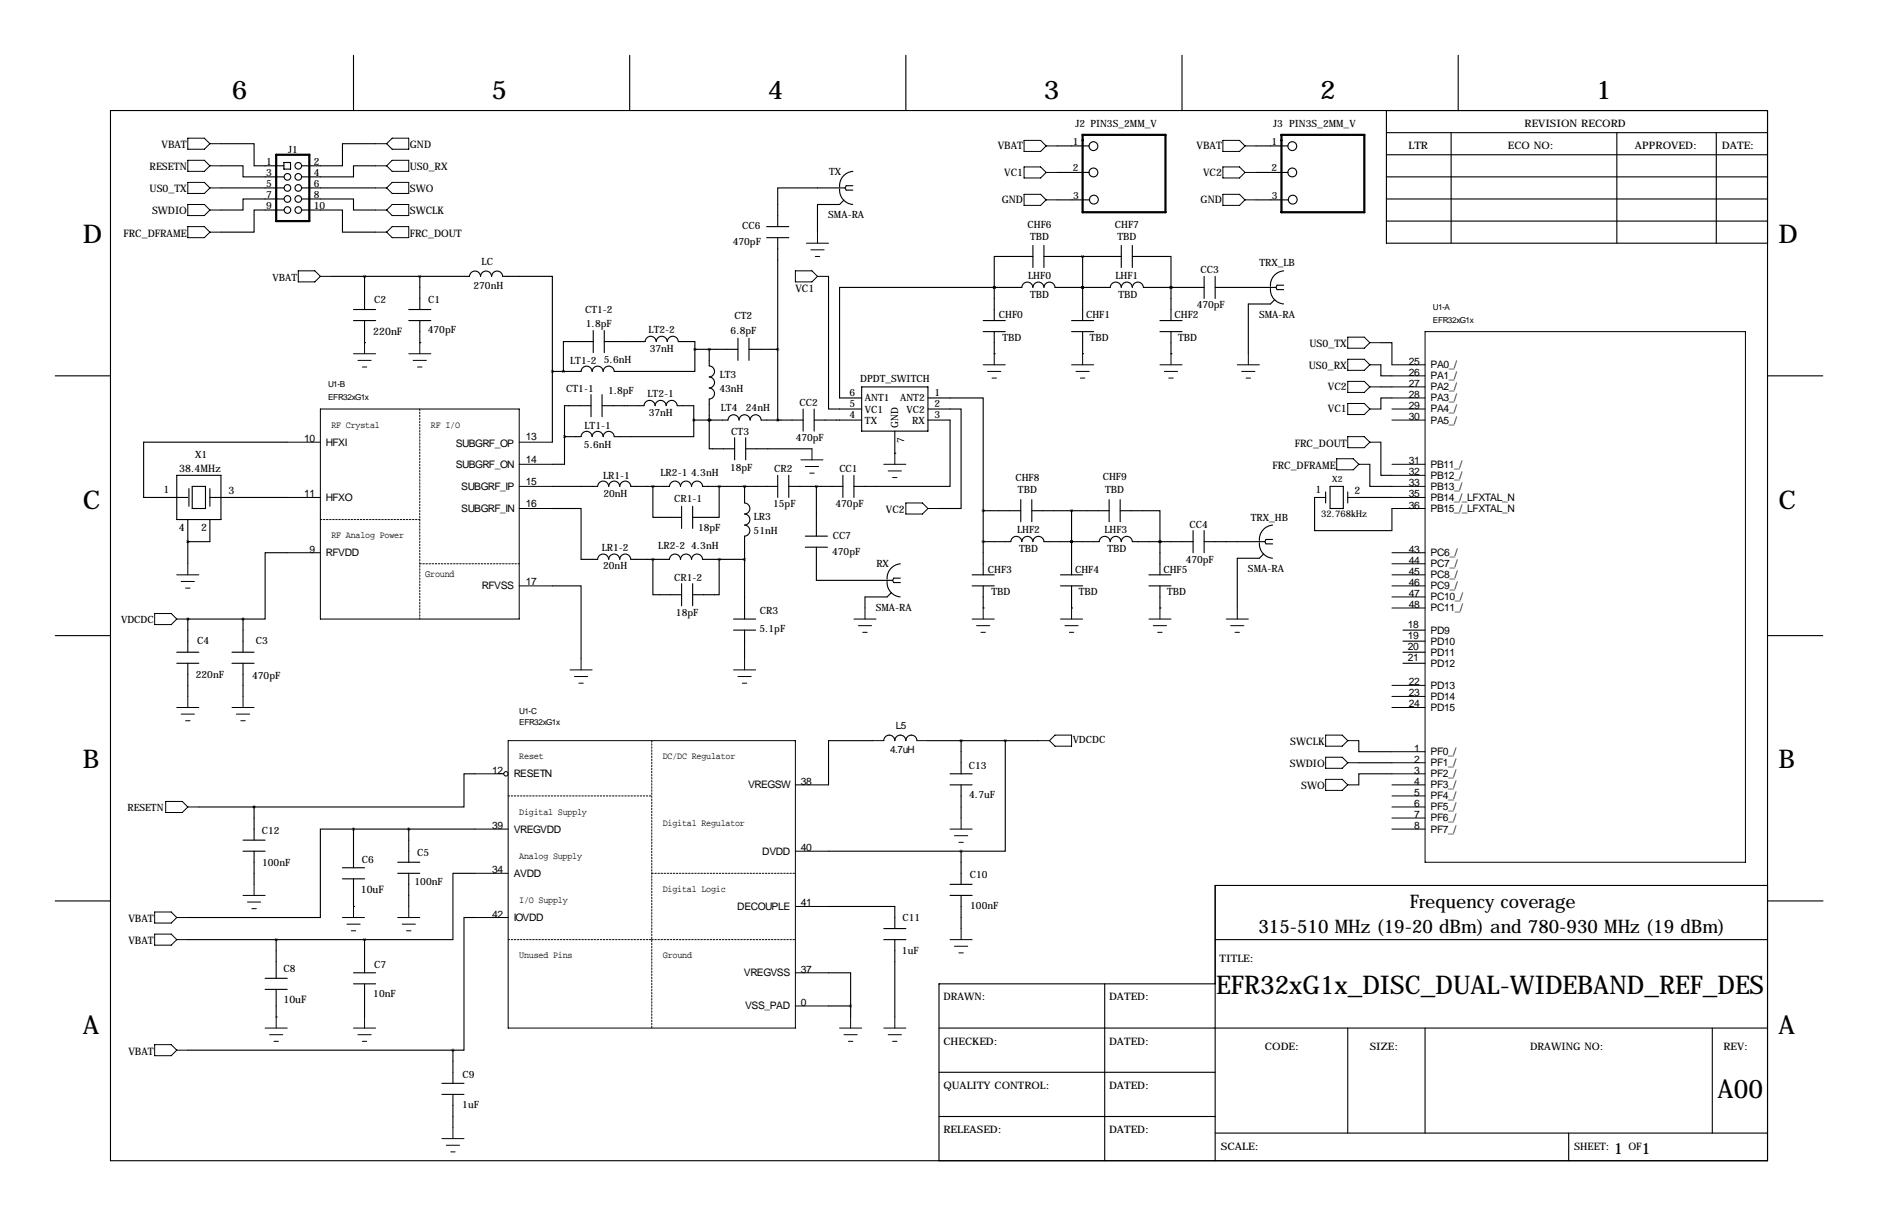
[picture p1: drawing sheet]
<svg xmlns="http://www.w3.org/2000/svg" width="432mm" height="279mm" viewBox="0 0 432 279" stroke-linecap="round" stroke-linejoin="round" font-family="sans-serif">
<g fill="none" stroke="#000" stroke-width=".25">
<path d="M81.3 12.7v12.7M144.8 12.7v12.7M208.3 12.7v12.7M271.8 12.7v12.7M335.3 12.7v12.7M25.4 25.4h381v241.3h-381zM50.8 33h7.6v5.1h6.9M50.8 38.1h5.1v2.5h9.4M65.3 37.3h1.5v1.6h-1.5zM86.4 33h-7.7v5.1h-9.4M86.4 38.1h-5.1v2.5h-12M196.1 39.4a3.3 3.3 0 0 0-3.1 3.5"/>
<path d="M243.1 33.5h7.3M243.1 39.6h7.3M288.8 33.5h7.4M288.8 39.6h7.4M318.8 30.5h87.6M318.8 35.6h87.6M318.8 25.4v30.5h87.6M333.7 30.5v25.4M371.8 30.5v25.4M394.6 30.5v25.4M50.8 43.2h14.5M65.3 45.7h-9.4v2.6h-5.1"/>
<path d="M65.3 48.3h-6.9v5h-7.6M69.3 45.7h12v2.6h5.1M69.3 48.3h9.4v5h7.7M69.3 43.2h17.1M176.3 54.6h5.1M176.3 52.1h5.1M178.8 54.6v41.9M193 43.4a3.3 3.3 0 0 0 3.1 3.6M194.1 46l-1.1 1h-5v6.3M194.3 43.2h-15.5v8.9M194.3 43.2l.3 .5h1.5M196.1 42.7h-1.5l-.3 .5"/>
<path d="M237.5 58.9h-8.9v7.1M237.5 56.4v5.1M240 58.9h17.8M240 56.4v5.1M243.1 45.9h7.4M248.9 58.9v7.1M257.8 56.4v5.1M260.3 58.9h8.9v7.1M260.3 56.4v5.1M288.8 45.9h7.5M318.8 45.7h87.6M318.8 50.8h87.6"/>
<path d="M318.8 40.6h87.6M76.2 63.5h31.7M81.3 73.7h5.1M81.3 71.1h5.1M83.8 78.7h.1M83.8 63.5v7.6M83.8 73.7v5M94 73.7h5.1M94 71.1h5.1M96.5 78.7h.1M96.5 63.5v7.6M96.5 73.7v5"/>
<path d="M108 63.5a1.27 1.27 0 0 1 1.2-1.2 1.27 1.27 0 0 1 1.3 1.2M110.5 63.5a1.27 1.27 0 0 1 1.3-1.2 1.27 1.27 0 0 1 1.2 1.2M113 63.5a1.27 1.27 0 0 1 1.3-1.2 1.27 1.27 0 0 1 1.3 1.2h11.4v21.8M136.4 78.5h-6.9v6.8M136.4 75.9v5.1M138.9 78.5h9.4a1.27 1.27 0 0 1 1.3-1.2 1.27 1.27 0 0 1 1.3 1.2 1.27 1.27 0 0 1 1.2-1.2 1.27 1.27 0 0 1 1.3 1.2 1.27 1.27 0 0 1 1.3-1.2 1.27 1.27 0 0 1 1.3 1.2h3.8v1.8M138.9 75.9v5.1M169.7 77.7v5.1M172.2 77.7v5.1M190.5 63.5v30.5h7.6M226.1 73.7h5M226.1 76.2h5"/>
<path d="M228.6 66h6.4a1.27 1.27 0 0 1 1.2-1.2 1.27 1.27 0 0 1 1.3 1.2 1.27 1.27 0 0 1 1.3-1.2 1.27 1.27 0 0 1 1.2 1.2 1.27 1.27 0 0 1 1.3-1.2 1.27 1.27 0 0 1 1.3 1.2h12.7a1.27 1.27 0 0 1 1.2-1.2 1.27 1.27 0 0 1 1.3 1.2 1.27 1.27 0 0 1 1.3-1.2 1.27 1.27 0 0 1 1.2 1.2 1.27 1.27 0 0 1 1.3-1.2 1.27 1.27 0 0 1 1.3 1.2h14M228.6 66h-35.6v25.4h5.1M228.6 66h.1M228.6 66v7.7M228.6 76.2v5.1M246.4 73.7h5.1M246.4 76.2h5.1M248.9 66h.1M248.9 66v7.7M248.9 76.2v5.1M266.7 73.7h5.1M266.7 76.2h5.1"/>
<path d="M269.2 66h.1M269.2 66v7.7M269.2 76.2v5.1M276.9 63.5v5.1M279.4 63.5v5.1M279.4 66h14M292.1 66.3a3.3 3.3 0 0 0 3 3.5M293.1 68.8l-1 1h-5.1v11.5M293.4 66l.2 .5h1.5M295.1 65.5h-1.5l-.2 .5M295.1 62.2a3.3 3.3 0 0 0-3 3.6M317.5 78.7h2.5v5.1"/>
<path d="M12.7 86.4h12.7M127 85.3h2.5M127 85.3v16.3M129.5 85.3h4.1M133.6 85.3a1.27 1.27 0 0 1 1.3-1.2 1.27 1.27 0 0 1 1.2 1.2M135.9 93.2h-6.1v7.1M135.9 90.7v5.1M136.1 85.3a1.27 1.27 0 0 1 1.3-1.2 1.27 1.27 0 0 1 1.3 1.2M138.4 93.2h9.7M138.4 90.7v5.1M148.1 93.2a1.27 1.27 0 0 1 1.3-1.2 1.27 1.27 0 0 1 1.2 1.2M150.6 93.2a1.27 1.27 0 0 1 1.3-1.2 1.27 1.27 0 0 1 1.3 1.2"/>
<path d="M153.2 93.2a1.27 1.27 0 0 1 1.2-1.2 1.27 1.27 0 0 1 1.3 1.2h3.8v3.3M159.5 96.5v3.8h-18.3a1.27 1.27 0 0 0-1.2-1.2 1.27 1.27 0 0 0-1.3 1.2 1.27 1.27 0 0 0-1.3-1.2 1.27 1.27 0 0 0-1.3 1.2M159.5 96.5h7.9a1.27 1.27 0 0 1 1.3-1.2 1.27 1.27 0 0 1 1.2 1.2 1.27 1.27 0 0 1 1.3-1.2 1.27 1.27 0 0 1 1.3 1.2 1.27 1.27 0 0 1 1.2-1.2 1.27 1.27 0 0 1 1.3 1.2h9.7M159.8 80.3v5h-18.6a1.27 1.27 0 0 0-1.2-1.2 1.27 1.27 0 0 0-1.3 1.2M159.8 80.3h9.9M163.1 80.3v3.8a1.27 1.27 0 0 1 1.2 1.2 1.27 1.27 0 0 1-1.2 1.3 1.27 1.27 0 0 1 1.2 1.3 1.27 1.27 0 0 1-1.2 1.3 1.27 1.27 0 0 1 1.2 1.2 1.27 1.27 0 0 1-1.2 1.3v4.8M163.1 96.5h.1M163.1 80.3h.1M163.1 96.5v6.6h5.8M172.2 80.3h6.6M178.8 96.5h.1M184.7 94v5.1"/>
<path d="M187.2 96.5h10.9M187.2 94v5.1M198.1 88.9h15.3v10.2h-15.3zM205.7 99.1v5M213.4 96.5h5v15.3h-22.1M213.4 94h7.6v22.8h-5.1M213.4 91.4h12.7v25.9M228.6 81.3h.1M248.9 81.3h.1M269.2 81.3h.1M317.5 83.8v2.6h2.5M317.5 88.9h2.5"/>
<path d="M320 91.4h-2.5v2.6M406.4 86.4h12.7M40.6 109.2h10.2v10.2h-10.2zM43.2 119.4v10.1M43.4 112.3v4M44.2 111.8h3v5h-3zM48.3 112.3v4M48.3 119.4v5.1h-5.1M48.3 114.3h17.7M66 101.6h-33v12.7h10.2M127 111.8l10.4-.1a1.27 1.27 0 0 1 1.3-1.2 1.27 1.27 0 0 1 1.3 1.3 1.27 1.27 0 0 1 1.2-1.3 1.27 1.27 0 0 1 1.3 1.3 1.27 1.27 0 0 1 1.3-1.3 1.27 1.27 0 0 1 1.2 1.3h8.9a1.27 1.27 0 0 1 1.3-1.3 1.27 1.27 0 0 1 1.3 1.3 1.27 1.27 0 0 1 1.2-1.3 1.27 1.27 0 0 1 1.3 1.3 1.27 1.27 0 0 1 1.3-1.3 1.27 1.27 0 0 1 1.2 1.3h17.3M127 116.8h6.6v11.7h3.8a1.27 1.27 0 0 1 1.3-1.2 1.27 1.27 0 0 1 1.3 1.2 1.27 1.27 0 0 1 1.2-1.2 1.27 1.27 0 0 1 1.3 1.2 1.27 1.27 0 0 1 1.3-1.2 1.27 1.27 0 0 1 1.2 1.2h8.9a1.27 1.27 0 0 1 1.3-1.2 1.27 1.27 0 0 1 1.3 1.2 1.27 1.27 0 0 1 1.2-1.2 1.27 1.27 0 0 1 1.3 1.2 1.27 1.27 0 0 1 1.3-1.2 1.27 1.27 0 0 1 1.2 1.2h9.7"/>
<path d="M129.8 100.3h3.8a1.27 1.27 0 0 1 1.3-1.2 1.27 1.27 0 0 1 1.2 1.2M129.8 100.3v6.4h-2.8M129.8 100.3h.1M150.1 111.8v7.1h6.6M150.1 111.8h.1M156.7 116.3v5.1M159.3 116.3v5.1M165.4 111.8v7.1h-6.1M165.4 111.8h.1M168.9 100.6v5.1M171.2 111.8h.1M171.2 111.8v3.8"/>
<path d="M171.2 118.1a1.27 1.27 0 0 1 1.2 1.3 1.27 1.27 0 0 1-1.2 1.2M171.2 115.6a1.27 1.27 0 0 1 1.2 1.2 1.27 1.27 0 0 1-1.2 1.3M171.4 103.1h15.3M171.4 100.6v5.1M178.8 109.2v5.1M181.4 111.8h6.3M181.4 109.2v5.1M187.7 111.8h6.1M187.7 111.8v11.4M193.8 109.2v5.1M196.3 109.2v5.1M205.7 104.1h.1"/>
<path d="M226.1 117.3h8.6M226.1 117.3v14.8M234.7 114.8v5.1M237.2 117.3h17.8M237.2 114.8v5.1M246.4 117.3v14.8M255 114.8v5.1M257.6 117.3h9.1v7.2M257.6 114.8v5.1M302.3 114.3v7.6h17.7v-5.1M304.8 113v2.6M305.8 111.8h3.1v5h-3.1z"/>
<path d="M309.9 113v2.6M312.4 114.3h7.6M315 106.7v5.1h5M317.5 101.6v7.6h2.5M43.2 124.5h.1M66 127h-5v15.2h-5.1M127 134.6h6.6v16.8M150.1 128.5v8.2h6.6M150.1 128.5h.1M156.7 134.1v5.1M159.3 134.1v5.1M165.4 128.5h.1"/>
<path d="M165.4 128.5v8.2h-6.1M171.2 120.7a1.27 1.27 0 0 1 1.2 1.2 1.27 1.27 0 0 1-1.2 1.3v19M185.2 125.7h5M185.2 123.2h5M187.7 125.7v7.6h17.5M204 133.6a3.3 3.3 0 0 0 3 3.5M205 136.1l-1 1.1h-5.1v2.5M205.2 133.3l.3 .6h1.5M207 132.8h-1.5l-.3 .5M207 129.5a3.3 3.3 0 0 0-3 3.6M223.5 132.1h5.1M223.5 134.6h5.1"/>
<path d="M226.1 124.5l6.3-.1a1.27 1.27 0 0 1 1.3-1.2 1.27 1.27 0 0 1 1.3 1.2 1.27 1.27 0 0 1 1.2-1.2 1.27 1.27 0 0 1 1.3 1.2 1.27 1.27 0 0 1 1.3-1.2 1.27 1.27 0 0 1 1.2 1.3h12.7a1.27 1.27 0 0 1 1.3-1.3 1.27 1.27 0 0 1 1.3 1.3 1.27 1.27 0 0 1 1.2-1.3 1.27 1.27 0 0 1 1.3 1.3 1.27 1.27 0 0 1 1.3-1.3 1.27 1.27 0 0 1 1.2 1.3h14M226.1 139.7h.1M226.1 134.6v5.1M243.8 132.1h5.1M243.8 134.6h5.1M246.4 139.7h.1M246.4 124.5h.1M246.4 134.6v5.1M264.2 132.1h5M264.2 134.6h5M266.7 139.7h.1M266.7 124.5v7.6"/>
<path d="M266.7 124.5h.1M266.7 134.6v5.1M274.3 121.9v5.1M276.9 124.5h13.9M276.9 121.9v5.1M289.6 124.7a3.3 3.3 0 0 0 3 3.6M290.6 127.3l-1 1h-5.1v11.4M290.8 124.5l.3 .5h1.5M292.6 124h-1.5l-.3 .5M292.6 120.7a3.3 3.3 0 0 0-3 3.5M12.7 146h12.7M40.6 152.4h5.1"/>
<path d="M40.6 149.9h5.1M43.2 142.2h.1M43.2 142.2v7.7M43.2 152.4v7.6M43.2 142.2h12.7M53.3 152.4h5.1M53.3 149.9h5.1M55.9 142.2v7.7M55.9 152.4v7.6M168.7 144.8h5M168.7 142.2h5M171.2 144.8v6.6"/>
<path d="M322.6 152.4h5.1M322.6 149.9h5.1M322.6 144.8h5.1M322.6 147.3h5.1M406.4 146h12.7M109.2 177.8h-2.5v7.6h-48.3M200.7 170.2h-10.2v10.1M203.2 170.2a1.27 1.27 0 0 1 1.3-1.3 1.27 1.27 0 0 1 1.2 1.3 1.27 1.27 0 0 1 1.3-1.3 1.27 1.27 0 0 1 1.3 1.3 1.27 1.27 0 0 1 1.3-1.3 1.27 1.27 0 0 1 1.2 1.3M213.4 170.2h25.4M218.4 177.8h5.1M221 170.2v7.6M231.1 170.2v25.4h-10.1"/>
<path d="M312.4 170.2v2.5h7.6M312.4 175.3h7.6M320 177.8h-7.6v2.5M45.7 185.4h12.7M55.9 195.6h5.1M55.9 193h5.1M58.4 185.4v7.6M58.4 195.6v7.6M78.7 199.4h5.1M81.3 190.5h-7.6v20.3h-30.5M81.3 190.5v8.9M81.3 190.5h27.9"/>
<path d="M91.4 198.1h5.1M94 190.5v7.6M190.5 195.6h30.5M218.4 180.3h5.1M221 180.3v7.7M221 195.6v7.6M12.7 207h12.7M43.2 215.9h40.6M63.5 215.9v8.9M78.7 201.9h5.1M81.3 208.3h.1M81.3 201.9v6.4"/>
<path d="M83.8 215.9v7.6M91.4 200.7h5.1M94 200.7v7.6M109.2 200.7h-5.1v15.2h-20.3M109.2 210.8h-2.5v30.5h-2.6M190.5 208.3h15.2v5.1M203.2 215.9h5.1M203.2 213.4h5.1M205.7 215.9v17.8M218.4 205.7h5.1M218.4 203.2h5.1M221 205.7v7.7"/>
<path d="M279.4 215.9h127M406.4 203.5h-127v63.2M406.5 207h12.7M61 227.3h5M61 224.8h5M63.5 233.7h.1M63.5 227.3v6.4M81.3 226.1h5.1M81.3 223.5h5.1M83.8 226.1v7.6M190.5 223.5h5.1v7.6M190.5 231.1h5.1"/>
<path d="M195.6 231.1v2.6M215.9 236.2h190.5M254 226.1v40.6M279.4 226.1h-63.5v40.6M309.9 236.2v24.1M327.7 236.2v24.1M393.7 236.2v24.1M43.2 241.3h60.9M101.6 251.5h5.1M101.6 248.9h5.1M104.1 241.3v7.6M104.1 251.5v7.6"/>
<path d="M215.9 246.4h63.5M215.9 256.5h63.5M279.4 260.3h127M360.7 260.3v6.4"/>
<circle cx="68.6" cy="38.1" r=".76"/>
<circle cx="251.4" cy="33.6" r="1.02"/>
<circle cx="251.4" cy="39.6" r="1.02"/>
<circle cx="297.1" cy="33.6" r="1.02"/>
<circle cx="297.1" cy="39.6" r="1.02"/>
<circle cx="66.1" cy="40.6" r=".76"/>
<circle cx="66.1" cy="48.3" r=".76"/>
<circle cx="66.1" cy="43.2" r=".76"/>
<circle cx="66.1" cy="45.7" r=".76"/>
<circle cx="68.6" cy="40.6" r=".76"/>
<circle cx="68.6" cy="48.3" r=".76"/>
<circle cx="68.6" cy="43.2" r=".76"/>
<circle cx="68.6" cy="45.7" r=".76"/>
<circle cx="251.5" cy="45.9" r="1.02"/>
<circle cx="297.2" cy="45.9" r="1.02"/>
</g>
<g fill="none" stroke="#000" stroke-width=".23">
<path d="M43.2 31.8h3.8l1.3 1.2-1.3 1.3h-3.8zM43.2 36.8h3.8l1.3 1.3-1.3 1.3h-3.8zM48.3 33h2.5M48.3 38.1h2.5M86.4 33h2.5M86.4 38.1h2.5M88.9 33l1.3-1.2h3.8v2.5h-3.8zM88.9 38.1l1.3-1.3h3.8v2.6h-3.8zM235.5 38.4h3.8l1.2 1.2-1.2 1.3h-3.8zM235.5 32.3h3.8l1.2 1.2-1.2 1.3h-3.8zM240.5 39.6h2.6M240.5 33.5h2.6"/>
<path d="M281.2 38.4h3.8l1.3 1.2-1.3 1.3h-3.8zM281.2 32.3h3.8l1.3 1.2-1.3 1.3h-3.8zM286.3 39.6h2.5M286.3 33.5h2.5M43.2 41.9h3.8l1.3 1.3-1.3 1.2h-3.8zM43.2 47h3.8l1.3 1.3-1.3 1.2h-3.8zM43.2 52.1h3.8l1.3 1.2-1.3 1.3h-3.8zM48.3 43.2h2.5M48.3 48.3h2.5M48.3 53.3h2.5M86.4 43.2h2.5M86.4 48.3h2.5"/>
<path d="M86.4 53.3h2.5M88.9 48.3l1.3-1.3h3.8v2.5h-3.8zM90.2 41.9h3.8v2.5h-3.8l-1.3-1.2zM90.2 52.1h3.8v2.5h-3.8l-1.3-1.3zM185.4 55.9h5.1M186.4 57.4h3.1M187.5 58.9h1M188 53.3v2.6M235.5 44.7h3.8l1.2 1.2-1.2 1.3h-3.8zM240.5 45.9h2.6M281.2 44.7h3.8l1.3 1.2-1.3 1.3h-3.8zM286.3 45.9h2.5"/>
<path d="M68.6 62.2h3.8l1.3 1.3-1.3 1.3h-3.8zM73.7 63.5h2.5M83.8 78.7v2.6M96.5 78.7v2.6M182.9 62.2h3.8l1.3 1.3-1.3 1.3h-3.8zM188 63.5h2.5M309.9 77.5h3.8l1.3 1.2-1.3 1.3h-3.8zM315 78.7h2.5M327.7 76.2h73.6v121.9h-73.6zM73.7 94h45.7v48.2h-45.7zM81.3 81.3h5.1M82.3 82.8h3"/>
<path d="M83.3 84.3h1M94 81.3h5.1M95 82.8h3M96 84.3h1M226.1 83.8h5M227.1 85.3h3M228.1 86.9h1M228.6 81.3v2.5M246.4 83.8h5.1M247.4 85.3h3M248.4 86.9h1M248.9 81.3v2.5"/>
<path d="M266.7 83.8h5.1M267.7 85.3h3.1M268.7 86.9h1M269.2 81.3v2.5M284.5 83.8h5.1M285.5 85.3h3M286.5 86.9h1M287 81.3v2.5M309.9 82.5h3.8l1.3 1.3-1.3 1.3h-3.8zM309.9 87.6h3.8l1.3 1.3-1.3 1.3h-3.8zM309.9 92.7h3.8l1.3 1.3-1.3 1.2h-3.8zM315 88.9h2.5"/>
<path d="M315 94h2.5M315 83.8h2.5M320 88.9h7.7M320 91.4h7.7M320 94h7.7M320 83.8h7.7M320 86.4h7.7M320 96.5h7.7M66 114.3h7.7M66 101.6h7.7M119.4 111.8h7.6M119.4 106.7h7.6"/>
<path d="M119.4 116.8h7.6M119.4 101.6h7.6M184.1 105.7h5.1M185.2 107.2h3M186.2 108.7h1M186.7 103.1v2.6M203.2 106.7h5.1M204.2 108.2h3.1M205.2 109.7h1M205.7 104.1v2.6M208.3 115.6h3.8l1.3 1.2-1.3 1.3h-3.8zM213.4 116.8h2.5"/>
<path d="M302.3 114.3h2.5M307.3 105.4h3.8l1.3 1.3-1.3 1.2h-3.8zM309.9 114.3h2.5M309.9 100.3h3.8l1.3 1.3-1.3 1.3h-3.8zM312.4 106.7h2.6M315 101.6h2.5M320 114.3h7.7M320 111.8h7.7M320 106.7h7.7M320 109.2h7.7M320 116.8h7.7M40.6 132.1h5.1"/>
<path d="M41.7 133.6h3M42.7 135.1h1M43.2 129.5v2.6M66 127h7.7M119.4 134.6h7.6M198.9 139.7v2.5M226.1 139.7v2.5M246.4 139.7v2.5M266.7 139.7v2.5M284.5 139.7v2.5M320 127h7.7M320 129.5h7.7"/>
<path d="M320 132.1h7.7M320 134.6h7.7M320 137.2h7.7M320 139.7h7.7M35.6 141h3.8l1.2 1.2-1.2 1.3h-3.8zM40.6 142.2h2.6M131.1 153.9h5M132.1 155.4h3M133.1 157h1M133.6 151.4v2.5M168.7 153.9h5M169.7 155.4h3"/>
<path d="M170.7 157h1M171.2 151.4v2.5M196.3 142.2h5.1M197.4 143.8h3M198.4 145.3h1M223.5 142.2h5.1M224.5 143.8h3.1M225.6 145.3h1M243.8 142.2h5.1M244.9 143.8h3M245.9 145.3h1M264.2 142.2h5"/>
<path d="M265.2 143.8h3M266.2 145.3h1M281.9 142.2h5.1M283 143.8h3M284 145.3h1M320 157.5h7.7M40.6 162.6h5.1M41.7 164.1h3M42.7 165.6h1M43.2 160v2.6M53.3 162.6h5.1M54.4 164.1h3"/>
<path d="M55.4 165.6h1M55.9 160v2.6M109.2 177.8h6.6M116.8 170.2h66.1v66h-66.1zM200.7 170.2h2.5M210.8 170.2h2.6M238.8 170.2h2.5M242.6 168.9h3.8v2.5h-3.8l-1.3-1.2zM304.8 168.9h3.8l1.3 1.3-1.3 1.2h-3.8zM304.8 179.1h3.8l1.3 1.2-1.3 1.3h-3.8zM304.8 174h3.8l1.3 1.3-1.3 1.2h-3.8zM309.9 175.3h2.5"/>
<path d="M309.9 170.2h2.5M320 172.7h7.7M320 175.3h7.7M320 177.8h7.7M320 160h7.7M320 162.6h7.7M38.1 184.1h3.8l1.3 1.3-1.3 1.3h-3.8zM43.2 185.4h2.5M109.2 190.5h7.6M182.9 180.3h7.6M182.9 195.6h7.6M218.4 190.5h5.1"/>
<path d="M219.5 192h3M220.5 193.5h1M221 188v2.5M309.9 180.3h2.5M320 180.3h7.7M320 182.9h7.7M320 185.4h7.7M320 188h7.7M320 190.5h7.7M35.6 209.5h3.8l1.2 1.3-1.2 1.3h-3.8zM35.6 214.6h3.8l1.2 1.3-1.2 1.3h-3.8zM40.6 210.8h2.6"/>
<path d="M40.6 215.9h2.6M55.9 205.7h5.1M56.9 207.3h3M57.9 208.8h1M58.4 203.2v2.5M78.7 210.8h5.1M79.8 212.3h3M80.8 213.9h1M81.3 208.3v2.5M91.4 210.8h5.1M92.5 212.3h3M93.5 213.9h1"/>
<path d="M94 208.3v2.5M109.2 210.8h7.6M109.2 200.7h7.6M182.9 208.3h7.6M218.4 215.9h5.1M219.5 217.4h3M220.5 218.9h1M221 213.4v2.5M61 236.2h5M62 237.7h3M63 239.3h1M63.5 233.7v2.5"/>
<path d="M81.3 236.2h5.1M82.3 237.7h3M83.3 239.3h1M83.8 233.7v2.5M182.9 231.1h7.6M182.9 223.5h7.6M193 236.2h5.1M194.1 237.7h3M195.1 239.3h1M195.6 233.7v2.5M203.2 236.2h5.1M204.2 237.7h3.1"/>
<path d="M205.2 239.3h1M205.7 233.7v2.5M35.6 240h3.8l1.2 1.3-1.2 1.3h-3.8zM40.6 241.3h2.6M104.1 259.1v2.5M101.6 261.6h5.1M102.6 263.1h3.1M103.6 264.7h1"/>
<circle cx="116.3" cy="177.8" r=".51"/>
</g>
<path d="M63.5 35.6h7.6v15.2h-7.6zM248.9 31h19.1v17.8h-19.1zM294.6 31h19.1v17.8h-19.1z" fill="none" stroke="#000" stroke-width=".51"/>
<path d="M96.5 94v48.2M73.7 119.4h22.8M96.5 129.5h22.9M149.9 170.2v66M116.8 182.9h33.1M116.8 215.9h33.1M149.9 215.9h33M149.9 200.7h33" fill="none" stroke="#000" stroke-width=".23" stroke-dasharray=".4 .4"/>
<path d="M231.1 170.2a.05 .05 0 0 0 .1 0 .05 .05 0 0 0-.1 0zM104.1 241.3a.05 .05 0 0 0 .1 0 .05 .05 0 0 0-.1 0zM226 124.5a.05 .05 0 0 0 .1 0 .05 .05 0 0 0-.1 0zM269.2 66a.05 .05 0 0 0 .1 0 .05 .05 0 0 0-.1 0zM165.3 111.8a.05 .05 0 0 0 .1 0 .05 .05 0 0 0-.1 0zM165.3 128.5a.05 .05 0 0 0 .1 0 .05 .05 0 0 0-.1 0zM269.2 66a.05 .05 0 0 0 .1 0 .05 .05 0 0 0-.1 0zM226 117.3a.05 .05 0 0 0 .1 0 .05 .05 0 0 0-.1 0zM163 96.5a.05 .05 0 0 0 .1 0 .05 .05 0 0 0-.1 0zM129.5 85.3a.05 .05 0 0 0 .1 0 .05 .05 0 0 0-.1 0zM163 80.3a.05 .05 0 0 0 .1 0 .05 .05 0 0 0-.1 0zM159.7 80.3a.05 .05 0 0 0 .1 0 .05 .05 0 0 0-.1 0zM163 96.5a.05 .05 0 0 0 .1 0 .05 .05 0 0 0-.1 0z" fill="#000" stroke="#000" stroke-width=".63"/>
<g font-size="5.9">
<text x="53.3" y="22.9">6</text>
<text x="113" y="22.9">5</text>
<text x="176.5" y="22.9">4</text>
<text x="240" y="22.9">3</text>
<text x="303.5" y="22.9">2</text>
<text x="367" y="22.9">1</text>
<text x="19" y="55.9">D</text>
<text x="408.9" y="55.9">D</text>
<text x="19" y="116.8">C</text>
<text x="408.9" y="116.8">C</text>
<text x="19" y="176.5">B</text>
<text x="408.9" y="176.5">B</text>
<text x="279.7" y="228.4">EFR32xG1x_DISC_DUAL-WIDEBAND_REF_DES</text>
<text x="19" y="237.5">A</text>
<text x="408.9" y="237.5">A</text>
<text x="394.9" y="252.3">A00</text>
</g>
<g font-size="4.3">
<text x="324.2" y="208.7">Frequency coverage</text>
<text x="289.4" y="214.3">315-510 MHz (19-20 dBm) and 780-930 MHz (19 dBm)</text>
</g>
<g font-size="3.6">
<text x="371.1" y="265.2">1</text>
<text x="377.4" y="265.2">1</text>
</g>
<g font-size="2.4">
<text x="350.5" y="29.2">REVISION RECORD</text>
<text x="37.1" y="34">VBAT</text>
<text x="94.2" y="34">GND</text>
<text x="229.4" y="34.3">VBAT</text>
<text x="275.1" y="34.3">VBAT</text>
<text x="323.8" y="34.3">LTR</text>
<text x="346.7" y="34.3">ECO NO:</text>
<text x="375.9" y="34.3">APPROVED:</text>
<text x="395.9" y="34.3">DATE:</text>
<text x="34.4" y="39.1">RESETN</text>
<text x="94.2" y="39.1">US0_RX</text>
<text x="230.9" y="40.4">VC1</text>
<text x="276.6" y="40.4">VC2</text>
<text x="34.4" y="44.2">US0_TX</text>
<text x="94.2" y="44.2">SWO</text>
<text x="230.3" y="46.7">GND</text>
<text x="276" y="46.7">GND</text>
<text x="35" y="49.3">SWDIO</text>
<text x="94.2" y="49.3">SWCLK</text>
<text x="28.4" y="54.4">FRC_DFRAME</text>
<text x="94.2" y="54.4">FRC_DOUT</text>
<text x="182.9" y="67.1">VC1</text>
<text x="85.8" y="77">220nF</text>
<text x="301.1" y="79.8">US0_TX</text>
<text x="324" y="83.8">25</text>
<text x="300.9" y="84.8">US0_RX</text>
<text x="305.3" y="89.7">VC2</text>
<text x="324" y="88.9">27</text>
<text x="324" y="86.4">26</text>
<text x="328.9" y="89.7">PA2_/</text>
<text x="328.9" y="84.6">PA0_/</text>
<text x="328.9" y="87.2">PA1_/</text>
<text x="305.3" y="94.7">VC1</text>
<text x="324" y="91.4">28</text>
<text x="324" y="94">29</text>
<text x="328.9" y="92.2">PA3_/</text>
<text x="328.9" y="94.8">PA4_/</text>
<text x="70" y="101.6">10</text>
<text x="120.9" y="101.1">13</text>
<text x="324" y="96.5">30</text>
<text x="328.9" y="97.3">PA5_/</text>
<text x="74.9" y="102.4">HFXI</text>
<text x="104.8" y="107.5">SUBGRF_ON</text>
<text x="104.8" y="102.6">SUBGRF_OP</text>
<text x="120.9" y="106.4">14</text>
<text x="292.6" y="107.7">FRC_DFRAME</text>
<text x="297.7" y="102.6">FRC_DOUT</text>
<text x="324" y="106.7">31</text>
<text x="328.9" y="107.5">PB11_/</text>
<text x="37.6" y="113.2">1</text>
<text x="41.2" y="108.5">38.4MHz</text>
<text x="52.5" y="113.5">3</text>
<text x="106.1" y="112.6">SUBGRF_IP</text>
<text x="120.9" y="111.5">15</text>
<text x="302.5" y="113.3">1</text>
<text x="311.4" y="113.5">2</text>
<text x="324" y="111.8">33</text>
<text x="324" y="109.2">32</text>
<text x="328.9" y="112.6">PB13_/</text>
<text x="328.9" y="110">PB12_/</text>
<text x="70" y="114.3">11</text>
<text x="74.9" y="115.1">HFXO</text>
<text x="106.1" y="117.6">SUBGRF_IN</text>
<text x="120.9" y="116.6">16</text>
<text x="203.7" y="117.9">VC2</text>
<text x="324" y="114.3">35</text>
<text x="324" y="116.8">36</text>
<text x="328.9" y="115.1">PB14_/_LFXTAL_N</text>
<text x="328.9" y="117.6">PB15_/_LFXTAL_N</text>
<text x="41.1" y="122.1">4</text>
<text x="46.2" y="122.1">2</text>
<text x="71.2" y="127">9</text>
<text x="74.9" y="127.8">RFVDD</text>
<text x="324" y="127">43</text>
<text x="324" y="129.5">44</text>
<text x="328.9" y="127.8">PC6_/</text>
<text x="328.9" y="130.3">PC7_/</text>
<text x="110.8" y="135.4">RFVSS</text>
<text x="120.9" y="134.4">17</text>
<text x="324" y="132.1">45</text>
<text x="324" y="134.6">46</text>
<text x="324" y="137.2">47</text>
<text x="328.9" y="132.9">PC8_/</text>
<text x="328.9" y="135.4">PC9_/</text>
<text x="328.9" y="138">PC10_/</text>
<text x="324" y="139.7">48</text>
<text x="328.9" y="140.5">PC11_/</text>
<text x="323.7" y="144.3">18</text>
<text x="323.7" y="146.8">19</text>
<text x="323.7" y="149.4">20</text>
<text x="328.9" y="145.6">PD9</text>
<text x="328.9" y="148.1">PD10</text>
<text x="323.7" y="151.9">21</text>
<text x="328.9" y="150.7">PD11</text>
<text x="328.9" y="153.2">PD12</text>
<text x="324" y="157.5">22</text>
<text x="324" y="160">23</text>
<text x="328.9" y="158.3">PD13</text>
<text x="328.9" y="160.8">PD14</text>
<text x="324" y="162.6">24</text>
<text x="328.9" y="163.4">PD15</text>
<text x="296.7" y="171.2">SWCLK</text>
<text x="325.2" y="172.7">1</text>
<text x="328.9" y="173.5">PF0_/</text>
<text x="113.1" y="177.8">12</text>
<text x="118.1" y="178.6">RESETN</text>
<text x="296.6" y="176.3">SWDIO</text>
<text x="325.2" y="175.3">2</text>
<text x="325.2" y="177.8">3</text>
<text x="328.9" y="176.1">PF1_/</text>
<text x="328.9" y="178.6">PF2_/</text>
<text x="172" y="181.1">VREGSW</text>
<text x="184.1" y="180.3">38</text>
<text x="299.2" y="181.4">SWO</text>
<text x="325.2" y="180.3">4</text>
<text x="325.2" y="182.9">5</text>
<text x="325.2" y="185.4">6</text>
<text x="328.9" y="181.1">PF3_/</text>
<text x="328.9" y="183.7">PF4_/</text>
<text x="113.1" y="190.5">39</text>
<text x="118.1" y="191.3">VREGVDD</text>
<text x="325.2" y="188">7</text>
<text x="325.2" y="190.5">8</text>
<text x="328.9" y="186.2">PF5_/</text>
<text x="328.9" y="188.8">PF6_/</text>
<text x="328.9" y="191.3">PF7_/</text>
<text x="175.3" y="196.4">DVDD</text>
<text x="184.1" y="195.6">40</text>
<text x="113.1" y="200.7">34</text>
<text x="118.1" y="201.5">AVDD</text>
<text x="83" y="205.2">10uF</text>
<text x="169.5" y="209.1">DECOUPLE</text>
<text x="184.1" y="208.3">41</text>
<text x="29.5" y="211.8">VBAT</text>
<text x="113.1" y="210.8">42</text>
<text x="118.1" y="211.6">IOVDD</text>
<text x="29.5" y="216.9">VBAT</text>
<text x="280.4" y="221">TITLE:</text>
<text x="171" y="224.3">VREGVSS</text>
<text x="184.1" y="223.5">37</text>
<text x="65.2" y="230.4">10uF</text>
<text x="171.3" y="231.9">VSS_PAD</text>
<text x="184.1" y="231.1">0</text>
<text x="216.9" y="229.9">DRAWN:</text>
<text x="255" y="229.9">DATED:</text>
<text x="29.5" y="242.3">VBAT</text>
<text x="216.9" y="240">CHECKED:</text>
<text x="255" y="240">DATED:</text>
<text x="290.8" y="241.3">CODE:</text>
<text x="315" y="241.3">SIZE:</text>
<text x="351.8" y="241.3">DRAWING NO:</text>
<text x="396.2" y="241.3">REV:</text>
<text x="216.9" y="250.2">QUALITY CONTROL:</text>
<text x="255" y="250.2">DATED:</text>
<text x="216.9" y="260.3">RELEASED:</text>
<text x="255" y="260.3">DATED:</text>
<text x="280.7" y="264.2">SCALE:</text>
<text x="361.9" y="264.2">SHEET:</text>
<text x="374.4" y="264.2">OF</text>
</g>
<g font-size="2.3">
<text x="247.3" y="29.2">J2 PIN3S_2MM_V</text>
<text x="292.8" y="29.2">J3 PIN3S_2MM_V</text>
<text x="66.2" y="35.3">J1</text>
<text x="246.6" y="33.3">1</text>
<text x="292.4" y="33.3">1</text>
<text x="61.2" y="37.8">1</text>
<text x="61.2" y="40.4">3</text>
<text x="72.1" y="37.8">2</text>
<text x="72.1" y="40.4">4</text>
<text x="190.7" y="40.1">TX</text>
<text x="246.6" y="39.4">2</text>
<text x="292.4" y="39.4">2</text>
<text x="61.2" y="42.9">5</text>
<text x="61.2" y="45.5">7</text>
<text x="72.1" y="42.9">6</text>
<text x="72.1" y="45.5">8</text>
<text x="246.7" y="45.7">3</text>
<text x="292.5" y="45.7">3</text>
<text x="61.2" y="48">9</text>
<text x="72.1" y="48">10</text>
<text x="170.6" y="52.7">CC6</text>
<text x="190.4" y="50.1">SMA-RA</text>
<text x="236.3" y="52.3">CHF6</text>
<text x="256.3" y="52.3">CHF7</text>
<text x="168.5" y="56.4">470pF</text>
<text x="236.9" y="55.2">TBD</text>
<text x="256.9" y="55.2">TBD</text>
<text x="62.7" y="64.5">VBAT</text>
<text x="110.7" y="61">LC</text>
<text x="236.4" y="64">LHF0</text>
<text x="256.5" y="64">LHF1</text>
<text x="276" y="62.8">CC3</text>
<text x="289.6" y="61.2">TRX_LB</text>
<text x="86" y="69.7">C2</text>
<text x="98.5" y="69.7">C1</text>
<text x="108.9" y="66.4">270nH</text>
<text x="134.5" y="72">CT1-2</text>
<text x="236.9" y="68.4">TBD</text>
<text x="257.2" y="68.4">TBD</text>
<text x="275.2" y="70.9">470pF</text>
<text x="98.4" y="76.5">470pF</text>
<text x="134.7" y="75.2">1.8pF</text>
<text x="149.1" y="76.5">LT2-2</text>
<text x="168" y="76.7">6.8pF</text>
<text x="168.9" y="73.2">CT2</text>
<text x="229.7" y="73.2">CHF0</text>
<text x="249.7" y="73.2">CHF1</text>
<text x="270.1" y="73.2">CHF2</text>
<text x="289.5" y="73">SMA-RA</text>
<text x="131.1" y="83.6">LT1-2</text>
<text x="138.8" y="83.4">5.6nH</text>
<text x="149.4" y="80.9">37nH</text>
<text x="230.5" y="78.3">TBD</text>
<text x="250.6" y="78.3">TBD</text>
<text x="270.9" y="78.3">TBD</text>
<text x="165.5" y="87">LT3</text>
<text x="197.8" y="87.9">DPDT_SWITCH</text>
<text x="130.2" y="90">CT1-1</text>
<text x="139.8" y="90.4">1.8pF</text>
<text x="148.9" y="91.2">LT2-1</text>
<text x="149.1" y="95.6">37nH</text>
<text x="165.4" y="90.2">43nH</text>
<text x="165.7" y="94.5">LT4</text>
<text x="171.5" y="94.3">24nH</text>
<text x="183.8" y="93.3">CC2</text>
<text x="195.3" y="93.5">5</text>
<text x="195.3" y="90.9">6</text>
<text x="198.9" y="94.8">VC1</text>
<text x="198.9" y="92.2">ANT1</text>
<text x="207" y="92.2">ANT2</text>
<text x="208.4" y="94.8">VC2</text>
<text x="214.9" y="90.9">1</text>
<text x="214.9" y="93.5">2</text>
<text x="134.4" y="98.6">LT1-1</text>
<text x="168.1" y="99.9">CT3</text>
<text x="183" y="101.3">470pF</text>
<text x="195.3" y="96">4</text>
<text x="198.9" y="97.3">TX</text>
<text x="206.5" y="98.3" transform="rotate(-90 206.5 98.3)">GND</text>
<text x="207.9" y="101.9" transform="rotate(-90 207.9 101.9)">7</text>
<text x="209.7" y="97.3">RX</text>
<text x="214.9" y="96">3</text>
<text x="44.9" y="105.2">X1</text>
<text x="134.3" y="103">5.6nH</text>
<text x="138.7" y="110">LR1-1</text>
<text x="151.9" y="109.5">LR2-1</text>
<text x="158.9" y="109.3">4.3nH</text>
<text x="167.9" y="108.2">18pF</text>
<text x="178" y="108.5">CR2</text>
<text x="193" y="108.5">CC1</text>
<text x="233.5" y="110.5">CHF8</text>
<text x="234.1" y="113.4">TBD</text>
<text x="253.5" y="110.2">CHF9</text>
<text x="254.1" y="113.4">TBD</text>
<text x="138.7" y="114.1">20nH</text>
<text x="155" y="115.4">CR1-1</text>
<text x="173.3" y="119.5">LR3</text>
<text x="177.8" y="116.6">15pF</text>
<text x="192.1" y="116.6">470pF</text>
<text x="287.6" y="119.6">TRX_HB</text>
<text x="160.5" y="121.9">18pF</text>
<text x="173.3" y="122.7">51nH</text>
<text x="191.5" y="123.8">CC7</text>
<text x="233.9" y="122.4">LHF2</text>
<text x="253.9" y="122.4">LHF3</text>
<text x="273.5" y="121.2">CC4</text>
<text x="138.4" y="126.6">LR1-2</text>
<text x="138.7" y="130.8">20nH</text>
<text x="151.4" y="126.2">LR2-2</text>
<text x="158.9" y="126.1">4.3nH</text>
<text x="191.3" y="127.5">470pF</text>
<text x="201.5" y="130.3">RX</text>
<text x="227.1" y="131.6">CHF3</text>
<text x="234.3" y="126.8">TBD</text>
<text x="247.2" y="131.6">CHF4</text>
<text x="254.6" y="126.8">TBD</text>
<text x="267.5" y="131.6">CHF5</text>
<text x="272.6" y="129.3">470pF</text>
<text x="286.9" y="131.4">SMA-RA</text>
<text x="97.8" y="132.6">Ground</text>
<text x="155" y="133.4">CR1-2</text>
<text x="228" y="136.7">TBD</text>
<text x="248" y="136.7">TBD</text>
<text x="268.4" y="136.7">TBD</text>
<text x="27.8" y="143.3">VDCDC</text>
<text x="155.4" y="141.5">18pF</text>
<text x="174.7" y="141.1">CR3</text>
<text x="201.3" y="140.3">SMA-RA</text>
<text x="45.4" y="147.9">C4</text>
<text x="58.8" y="147.9">C3</text>
<text x="174.6" y="145.3">5.1pF</text>
<text x="45" y="155.7">220nF</text>
<text x="58" y="156">470pF</text>
<text x="205.9" y="167.4">L5</text>
<text x="204.7" y="173">4.7uH</text>
<text x="246.6" y="170.8">VDCDC</text>
<text x="222.8" y="176.6">C13</text>
<text x="222.9" y="183.4">4.7uF</text>
<text x="29.3" y="186.4">RESETN</text>
<text x="60.2" y="191.6">C12</text>
<text x="95.9" y="196.7">C5</text>
<text x="60.3" y="198.9">100nF</text>
<text x="83.2" y="198.2">C6</text>
<text x="95.3" y="203.5">100nF</text>
<text x="223" y="201.8">C10</text>
<text x="223.1" y="208.8">100nF</text>
<text x="207.5" y="211.7">C11</text>
<text x="207.4" y="219.2">1uF</text>
<text x="65.2" y="223.4">C8</text>
<text x="86" y="222.3">C7</text>
<text x="85.8" y="229.1">10nF</text>
<text x="106.3" y="247.7">C9</text>
<text x="106.3" y="254.5">1uF</text>
</g>
<g font-size="2.2">
<text x="76.2" y="98.3">RF Crystal</text>
<text x="99.1" y="98.3">RF I/O</text>
<text x="76.2" y="123.7">RF Analog Power</text>
<text x="119.4" y="174.5">Reset</text>
<text x="152.4" y="174.5">DC/DC Regulator</text>
<text x="119.4" y="187.2">Digital Supply</text>
<text x="152.4" y="189.7">Digital Regulator</text>
<text x="119.4" y="197.4">Analog Supply</text>
<text x="119.4" y="207.5">I/O Supply</text>
<text x="152.4" y="205">Digital Logic</text>
<text x="119.4" y="220.2">Unused Pins</text>
<text x="152.4" y="220.2">Ground</text>
</g>
<text font-size="2.1" x="303.8" y="118.9">32.768kHz</text>
<text font-size="2" x="306.3" y="110.7">X2</text>
<g font-size="1.9">
<text x="329.4" y="71.1">U1-A</text>
<text x="329.4" y="74.2">EFR32xG1x</text>
<text x="75.4" y="88.9">U1-B</text>
<text x="75.4" y="91.9">EFR32xG1x</text>
<text x="119.4" y="164.1">U1-C</text>
<text x="119.4" y="166.6">EFR32xG1x</text>
</g>
</svg>
